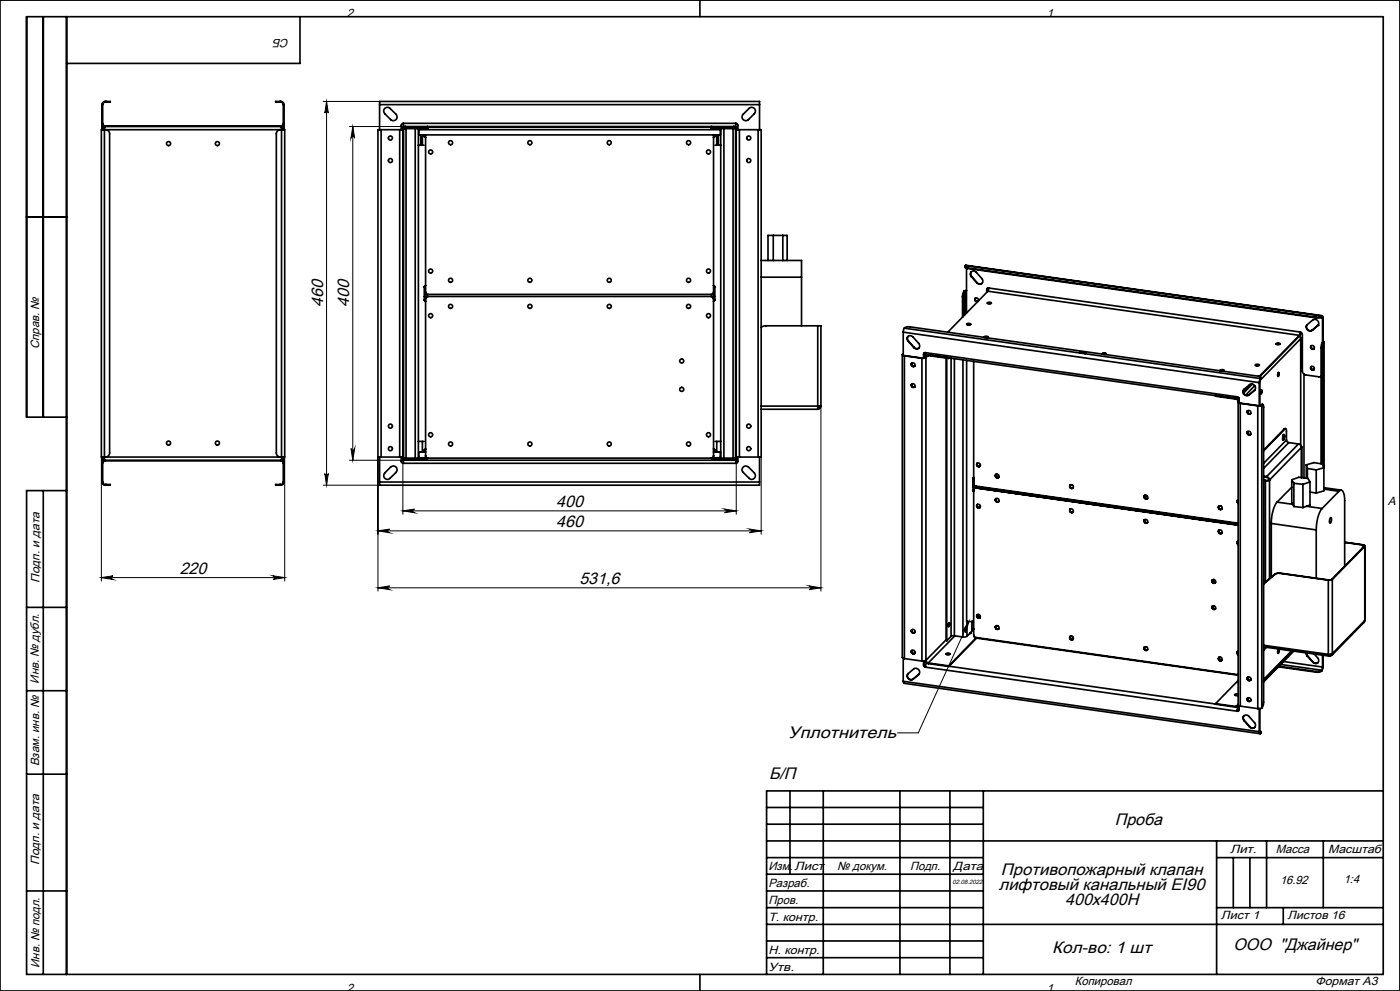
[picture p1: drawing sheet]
<svg xmlns="http://www.w3.org/2000/svg" width="420mm" height="297mm" viewBox="0 0 420 297" stroke-linecap="round" stroke-linejoin="round" font-family="sans-serif">
<g fill="none" stroke="#000" stroke-width=".3">
<path d="M97 30.4h16.9M98 30.4v115M98 30.4l.5 3.5a.53 .53 0 0 0-.5-.5 .53 .53 0 0 0-.6 .5zM104.8 37.9h16.2M105.8 37.9v100M105.8 37.9l.6 3.5a.55 .55 0 0 0-.5-.5 .55 .55 0 0 0-.6 .5zM30.4 137v37.1M85.4 137v37.1M104.8 137.9h16.2M105.3 134.4a.55 .55 0 0 0 .6 .5 .55 .55 0 0 0 .5-.5l-.6 3.5zM113.4 137v40.2M120.9 137v17.1"/>
<path d="M220.9 137v17.1M228.4 137v23.1M246.3 121.7v55.5M97 145.4h16.9M97.4 141.9a.53 .53 0 0 0 .6 .5 .53 .53 0 0 0 .5-.5l-.5 3.5zM113.4 159.1h115M113.4 159.1l3.5-.5a.55 .55 0 0 0-.5 .5 .55 .55 0 0 0 .5 .6zM120.9 153.1h100M120.9 153.1l3.5-.5a.55 .55 0 0 0-.5 .5 .55 .55 0 0 0 .5 .6zM217.4 152.6l3.5 .5-3.5 .6a.55 .55 0 0 0 .5-.6 .55 .55 0 0 0-.5-.5zM224.9 158.6l3.5 .5-3.5 .6a.55 .55 0 0 0 .5-.6 .55 .55 0 0 0-.5-.5zM30.4 173.1h55"/>
<path d="M30.4 173.1l3.5-.5a.55 .55 0 0 0-.5 .5 .55 .55 0 0 0 .5 .6zM81.9 172.6l3.5 .5-3.5 .6a.55 .55 0 0 0 .5-.6 .55 .55 0 0 0-.5-.5zM113.4 176.2h132.9M113.4 176.2l3.5-.6a.55 .55 0 0 0-.5 .6 .55 .55 0 0 0 .5 .5zM242.8 175.6l3.5 .6-3.5 .5a.55 .55 0 0 0 .5-.5 .55 .55 0 0 0-.5-.6zM290.7 186.3l-1 3.4a.55 .55 0 0 0-.3-.7 .55 .55 0 0 0-.7 .2zM290.7 186.3l-15.2 33.3h-6.3"/>
</g>
<g fill="none" stroke="#000" stroke-width=".5">
<path d="M0 0h420v297h-420zM13 5v120M20 5v287M90 5v14h-70M210 0v5M30.6 31.4h.2M30.6 31.4v7.5M30.8 37l.1 .4 .6 .3M30.8 37.5l.4 .3 .3 .1v-.2M30.8 31.4v7.5M31.3 38.9h-.9v98.1h.9M31.3 38.9v-1h53.2v1"/>
<path d="M31.3 38.9h53.2M31.3 38.9v98.1M31.5 30.6l-.5 .2-.2 .6M31.5 30.4a.96 .96 0 0 0-.9 1M31.5 30.4v.2M31.5 30.4h.4M31.5 30.6h.4M31.5 37.7h52.7M31.6 38.9a1.21 1.21 0 0 1 1.3 1.2v95.6a1.26 1.26 0 0 1-1.3 1.3M31.9 30.4h1.2v.2h-1.2M31.9 30.4v.2M84 30.4h-1.3v.2h1.3"/>
<path d="M84 30.4h.2M84 30.6h.2M84 30.4v.2M84.1 38.9a1.21 1.21 0 0 0-1.2 1.2v95.6a1.26 1.26 0 0 0 1.2 1.3M84.2 30.4a.96 .96 0 0 1 1 1M84.2 30.6l.7 .3 .1 .5M84.2 30.4v.2M84.5 38.9h.9v98.1h-.9M84.5 38.9v98.1M85 37l-.3 .6-.5 .1M85 37.5l-.4 .3-.4 .1v-.2M85 31.4h.2"/>
<path d="M85 31.4v7.5M85.2 31.4v7.5M113.9 31.4v-1h114v1M113.9 31.4h114M113.9 31.4v7.5M114.3 38.9h-.9v98.1h.9M114.3 38.9h5.6M114.3 38.9v98.1M115.3 32.6l.6-.4h.6l2.3 2.1a1.14 1.14 0 0 1 0 1.6 1.14 1.14 0 0 1-1.6-.1l-1.9-2-.2-.6zM119.9 38.9h1M119.9 38.9v98.1M120.9 38.9v98.1"/>
<path d="M120.9 38.6h.2M121 37l-.6 .5v1.4M121 37v.9h99.7v-.9M121 37h99.7M121.1 38.6h.7M121.1 38.6v98.7M121.6 38.1l-.5 .2-.2 .6M121.6 38.1v-.2a.9 .9 0 0 0-.9 1M121.8 38.6h2.8M121.8 38.6v98.7M124.6 38.6h.9v98.7h-.9M124.6 38.6v98.7"/>
<path d="M125.6 38.4v.5M125.6 38.9h90.5M125.6 38.9v1.5h90.5v-1.5M127.7 38.1v.1M128.2 37.9v.2h-6.6M128.4 38.1v.3h-2.8M128.4 38.1h85M128.4 38.2l-2.8 .2M128.4 37.9v.2M213.4 38.1v.3h2.7M213.4 38.2l2.7 .2M213.4 37.9v.2"/>
<path d="M213.6 37.9v.2h6.5M214.1 38.1v.1M216.1 38.4v.5M217.2 38.6h-1v98.7h1M217.2 38.6h2.7M217.2 38.6v98.7M219.9 38.6h.8M219.9 38.6v98.7M220.1 38.1l.6 .2 .2 .6M220.1 38.1v-.2a.96 .96 0 0 1 1 1M220.7 38.6h.1M220.7 38.6v98.7"/>
<path d="M220.7 37l.7 .5v1.4M220.9 38.9h.9M220.9 38.9v98.1M221.8 38.9h5.6M221.8 38.9v98.1M223 34.3l1.7-1.8a1.12 1.12 0 0 1 1.6 0 1.12 1.12 0 0 1 0 1.6l-1.8 1.7a1.12 1.12 0 0 1-1.6 0 1.12 1.12 0 0 1 .1-1.5zM227.4 38.9h1v98.1h-1M227.4 38.9v98.1M227.9 31.4v7.5M125.5 43.5h1.7M126.2 40.4v1.8M126.2 42.2v1.3"/>
<path d="M126.2 42.2h.5M126.7 40.5h.1M126.7 40.4v3.1M126.8 40.5l.9 .7zM127.7 40.4v47.2l.6 .6 85.4-.1 .4-.5v-47.2M214.5 40.8l.4-.3-.8 .7zM214.6 43.5h1.6M214.9 40.5h.1M215 40.4v3.1M215 42.2h.5M215.5 40.4v1.8M215.5 42.2v1.3"/>
<path d="M8 65h12M228.4 78.1h12.1v5M230.4 78.1v-7.5h5.7v7.5M232 70.6v7.5M234.8 70.6v7.5M289.5 79.8l.1 .4 .7 .3M289.7 79.6a.4 .4 0 0 0-.1 .5 .4 .4 0 0 0 .5 .2h.2M289.7 79.6l107 15M289.7 79.6l106.8 15.1M127.2 85.9l.5-.4-.5 .5 .1 3.9 .4 .4M127.2 89.9l.5 .4M127.3 88.9h.4"/>
<path d="M127.7 87.5v1.4M127.7 89.4v.2M127.7 88.2v.2M127.7 88.9v.5M127.7 89.6v47M127.7 88.9h86.4M127.7 89.4h.1M128.4 88.9l-.4 .1-.3 .6M213.3 88.9l.7 .3 .1 .4M214 89.4h.1M214.1 88.9h.4M214.1 85.5l.5 .4"/>
<path d="M214.1 85.5l.4 .5M214.1 85.5l.4 .4v4l-.4 .4M214.1 87.5v1.4M214.1 89.4v.2M214.1 88.2v.2M214.1 88.9v.5M214.1 89.6v47M214.5 89.9l-.4 .4M214.6 89.9l-.5 .4M228.4 83.1h12.1M240.5 83.1v14.5M245.3 97.6h-15.7l-1.2 .5"/>
<path d="M245.3 97.6h1v24.1M245.3 97.6v24.1M271 99.6l106.8 15.1M271 99.6v6.9M271.3 98.4l-.3 1.2M271.3 98.4l.4-.3 1.1-.2 104.7 14.8a.53 .53 0 0 1 .6 .1 .53 .53 0 0 1 .1 .5M271.3 98.4l106.8 15M288.7 89h.2M288.7 89v6M288.9 89v5.9M289.2 87.3l-.5 1.7M289.2 87.3l.1 .1"/>
<path d="M289.3 87.2l.2 .1M289.3 87.2l-.1 .1M289.3 87.4l-.4 1.6M289.5 87.3l-.2 .1M289.5 87.3v7M289.9 87.1l-.4 .2M289.9 87l-.6 .2M289.9 80.4v13.4M290 97a.82 .82 0 0 1 1.2 .2 .77 .77 0 0 1-1.2-.2zM290.1 97.2h1.1M290.2 97.3h.8M290.3 80.3l104.5 14.8"/>
<path d="M290.3 80.3v.2M290.3 80.5l104.5 14.7M291.4 82.9a1 1 0 0 1 0-1.5 1 1 0 0 1 1.5 .2l1.7 1.9a1 1 0 0 1-.1 1.5 1 1 0 0 1-1.4-.2M291.4 81.5l-.2 .8 .3 .5M291.4 82.9l1.7 1.9M291.5 82.8l-.1 .1M291.5 82.8l1.6 1.9M292.6 89.4a.63 .63 0 0 0 0 .7 .63 .63 0 0 0 .8 .2 .63 .63 0 0 1-.8-.2 .63 .63 0 0 1 0-.7zM292.6 89.4a.63 .63 0 0 0 .1 .7 .63 .63 0 0 0 .7 .1M293.1 84.7l.9 .4 .6-.2M293.1 84.7v.1M293.5 90.2a.61 .61 0 0 0-.4-.9 .61 .61 0 0 0-.7 .7 .61 .61 0 0 0 .9 .4"/>
<path d="M296 86.8v.8M296.1 86.7l-.1 .1M296.1 86.7v.8M296.2 86.4l-.1 .3M296.2 90.7a.78 .78 0 0 1 1.2 .2 .81 .81 0 0 1-1.2-.2zM296.3 90.9h1.1M296.4 87.3l93.5 13.2M296.4 87.3l-12.1 12.3M296.4 91h.8M296.6 86.3l-.4 .1-.2 .4M296.6 86.3l-.2 1M296.6 86.3l93.5 13.2"/>
<path d="M390.1 99.5l.4 .3 .2 .4v10.9a1.33 1.33 0 0 0 1.2 1.3l4 .6 .4-.2M390.1 99.5l-.2 1M390.2 99.6l-.3 1.1M392.1 97.3a1.14 1.14 0 0 0 .1 1.5 1.14 1.14 0 0 0 1.5 .2M392.1 97.3l1.7-1.4a1.14 1.14 0 0 1 1.5 .2 1.14 1.14 0 0 1 0 1.5l.1-.1M392.1 97.3a1.14 1.14 0 0 0 .2 1.5 1.14 1.14 0 0 0 1.4 .1v.1M394.8 95.1v.1M395.4 97.5h.1M395.4 97.5l-1.7 1.5M396 95.2l.8 .1M396.4 94.8l-.6 .3h-1M396.4 95l-.6 .2h-1"/>
<path d="M396.4 94.8v.2M396.5 94.7h.3v.5M396.5 94.9l.3 .4M396.5 94.7l-.1 .1M396.5 94.7v.2M396.5 94.9l-.1 .1M396.8 95.3v7.2M396.8 95.2v6.9l.3 .4M396.8 95.2v.1M270.7 106.3v90.8l.6 .3M270.8 106.2v.2l.5 .2M270.8 106.2h.2"/>
<path d="M270.9 106.1l-.1 .1M270.9 106.1h.1M270.9 106.4v-.2l.1 .2M271 106l-.1 .1M271.3 106.6l5.3 .8M271.3 106.6v90.8M272.4 100.8l-.2 .5 .3 .9M272.5 102.3a.98 .98 0 0 1 0-1.5 .98 .98 0 0 1 1.4 .2l1.7 1.9a.98 .98 0 0 1 0 1.5 .98 .98 0 0 1-1.5-.3M272.5 102.3l1.6 1.8M272.5 102.2v.1M272.5 102.2l1.7 1.9M273.5 108.9a.63 .63 0 0 0 .2 .7 .63 .63 0 0 0 .7 .1h-.6l-.3-.3z"/>
<path d="M273.5 115.1a.63 .63 0 0 0 .2 .8 .63 .63 0 0 0 .7 .1 .63 .63 0 0 1-.7-.1 .63 .63 0 0 1-.2-.8zM273.6 108.8a.66 .66 0 0 0 .1 .8 .66 .66 0 0 0 .8 .1M273.6 115.1a.66 .66 0 0 0 .1 .7 .66 .66 0 0 0 .8 .1M274.2 104.1l.8 .4 .7-.2M274.2 104.1h-.1M276.6 107.4v90.7M277.1 106.2v1.1M277.1 106.1v1.2l.5-.2M277.1 106.1v.1M277.2 105.8l-.1 .3M277.6 107.1l.2 .1M277.6 105.7l-.5 .2v.3"/>
<path d="M277.6 105.7l.2 .6 93.5 13.2M277.6 105.7l93.5 13.2M277.8 107.2l-1.2 .2M277.8 107.2v90.7M278.1 106.3l-.3 .3M278.4 106.6l-.6 .6M278.5 106.4a.7 .7 0 0 0-.9 .7M278.5 106.6l-.5 .1-.2 .5M278.5 106.4h.1M278.5 106.4l6.1 .8M278.5 106.6l6.1 .8M278.5 106.4v.2"/>
<path d="M283.8 107.3v84.4l-6 6.2M284 107.3v84.7M284.6 107.2h.1M284.6 107.2v.2M284.8 107.3l-.2 .1M285.3 107.3v83.4M286.3 107.5v83M288.9 107.8v83.1M290 108v78.2h1.7M292.1 108.3v36.6l.5 .7 78.8 11.2M295.6 101.1l.6 .1M296.4 101.1h-1.1a.64 .64 0 0 1 1.1 0l-.3 .1"/>
<path d="M324.1 105.6l1.4 .2M324.1 105.6l1.5 .3M324.1 105.6v.1M324.7 105.7l-.6-.2 .7 .2M324.7 105.7l.6-.2 .3 .2M324.7 105.6v.1M324.8 105.7a.62 .62 0 0 1 1 .1l-.2 .1M324.8 105.7h.1M325.5 105.8v.1M325.6 105.7l-.1 .1M325.6 105.7v.2M325.6 105.7l.2 .1"/>
<path d="M330.7 106.1h1.1M331 106.1l.6 .1M331.8 106.1a.64 .64 0 0 0-1.1 0M331.8 106.1l-.4 .1M364.7 118.6h.1M364.7 118.6l6.1 .8M364.7 118.6v.1l6.1 .9M366 111.1h1.2M366.4 111.2h.6M367.2 111.1a.64 .64 0 0 0-1.1 0M367.2 111.1l-.4 .1M370.8 119.4a1.04 1.04 0 0 1 .9 1"/>
<path d="M370.8 119.6l.6 .4 .1 .4M370.8 119.4h.1M370.8 119.4v.2M371.1 118.9l.6 .5v1.4M371.1 118.9l.1 .5h.3M371.2 118.9l.3 .4M371.3 119.2l.2 .1M371.5 119.3v.1M371.6 119.2l-.1 .1M371.7 119.3l-.2 .1M373.2 116.7a1.15 1.15 0 0 0 .1 1.5 1.15 1.15 0 0 0 1.5 .1l-.1 .1M373.2 116.7a1.14 1.14 0 0 0 0 1.5 1.14 1.14 0 0 0 1.5 .2"/>
<path d="M373.2 116.7l1.7-1.4a1.14 1.14 0 0 1 1.4 .2 1.14 1.14 0 0 1 0 1.5l.1-.1M375.6 115.1l-2.6 2.6M375.7 115.1l-2.6 2.7M376.4 116.9l-1.7 1.5M376.4 115.6l-2.7 2.8M376.6 109.3a.78 .78 0 0 1 1.2 .2 .81 .81 0 0 1-1.2-.2zM376.7 109.5h1.1M376.8 109.6h.8M376.9 109.6h.1M377.1 109.5l-.1 .1M377.8 114.7l.1 6.9 .5-.2M377.9 114.6l-.1 .1"/>
<path d="M377.9 114.6v7M378.1 113.4l-.3 1.3M378.1 113.6l-.2 1M378.1 113.4v.2M378.2 117.3v.3M378.2 113.3l-.1 .1M378.2 113.3v.2M378.2 113.5l-.1 .1M378.3 113.2l-.1 .3M378.4 116.9l-.2 1.1zM378.4 116.9a.71 .71 0 0 1-.2 1.1zM382.8 103a.78 .78 0 0 1 1.2 .1 .78 .78 0 0 1-1.2-.1z"/>
<path d="M382.9 103.1h1.1M383 103.2h.8M383.4 112l-.1 .4M383.5 111.7l-.2 1M383.5 111.7a.71 .71 0 0 1-.1 1.1zM389.8 100.7l.4 .8M389.9 100.5l-12.1 12.3M389.9 100.5v.2M389.9 100.7l-12 12.2M390.2 101.5l-12.2 12.5M390.2 101.5v32M390.7 101.3l-.5 .2"/>
<path d="M390.7 101.3l-.5 .1M391.2 112.1v31.1M393.3 109.9a.65 .65 0 0 0 .2 .7 .65 .65 0 0 0 .7 .1 .61 .61 0 0 1-.8 0 .61 .61 0 0 1-.1-.8zM393.4 103.6a.63 .63 0 0 0 .1 .7 .63 .63 0 0 0 .7 .2 .61 .61 0 0 1-.8-.1 .61 .61 0 0 1-.1-.8M396.3 104.2h.2M396.3 104.2v34.8M396.5 104.2v34.8M396.8 102.6l-.5 1.6M396.8 102.6h.1M396.8 102.2l.1 .3M396.9 102.5h.2M396.9 102.5l-.1 .1"/>
<path d="M396.9 102.6l-.4 1.6M397.1 102.5l-.2 .1M397.1 102.5v37.3M397.1 102.4v37.6M20 125h-12v-120h407v287h-407v-145h12M30.6 137v7.5M30.8 137v7.5M31.3 137v.9h53.2v-.9M31.3 137h53.2M31.5 138.1l-.5 .2-.2 .5M31.5 138.1l-.1-.2-.6 .4M31.5 138.1h52.7"/>
<path d="M84.2 138.1l.2-.2 .6 .4M84.2 138.1l.6 .2 .2 .5M85 137v7.5M85.2 137v7.5M113.9 137v7.5M114.3 137h5.6M119.9 137h1M120.4 137v1.5l.6 .3M120.7 137a.9 .9 0 0 0 .9 .9v-.2M120.9 137l.2 .5 .5 .2M120.9 137.3h.2M121 138.8v-.9h99.7v.9"/>
<path d="M121 138.8h99.7M121.1 137.3h.7M121.6 137.7h6.6v.2M121.8 137.3h2.8M125.5 132.3h1.7M125.6 137v.6h2.1M125.6 135.4h2.1M125.6 135.4v.1M126.7 132.3l.1 3M126.8 135.3l.9-.7zM127.7 136.6v1.1M127.7 135.5h-2.1v1.7h2.1"/>
<path d="M127.7 136.6l.2 .5 .5 .2h84.9l.6-.2 .2-.5M214.1 136.6v1.1M214.1 135.5h2v1.7h-2M214.1 134.6l.8 .7zM214.1 135.4h2M214.6 132.3h1.6M215 132.3l-.1 3M216.1 137v.6h-2M216.1 135.4v.1M217.2 137.3h2.7M219.9 137.3h.8M220.1 137.7h-6.5v.2"/>
<path d="M220.7 137.3h.1M220.9 137h.9M220.9 137l-.2 .5-.6 .2M221.1 137a.96 .96 0 0 1-1 .9v-.2M221.4 137l-.1 1.5-.6 .3M221.8 137h5.6M223.1 139.9l.6-.2 .6 .1 2 1.9a1.12 1.12 0 0 1 0 1.6 1.12 1.12 0 0 1-1.6 0l-2-2-.1-.6zM227.9 137v7.5M228.4 121.7h16.9M228.4 122.7h16.9M245.3 121.7h1M245.3 121.7v1"/>
<path d="M246.1 121.7l-.1 .4-.7 .3M246.3 121.7a.96 .96 0 0 1-1 1M293.2 138.8a.63 .63 0 0 0 0 .8 .63 .63 0 0 0 .8 .1 .63 .63 0 0 1-.8-.1 .63 .63 0 0 1 0-.8zM293.2 138.8a.61 .61 0 0 0 .1 .8 .61 .61 0 0 0 .7 .1M294.1 139.2v.4M371.4 120.5v90.8l.7 .3M371.5 120.4v.3l.6 .2M371.5 120.4h.2M371.7 120.4v.2M371.7 120.4h.1M372.1 120.9l5.2 .7M372.1 120.9v90.7"/>
<path d="M374.2 129.4v.5l.3 .3h.7a.63 .63 0 0 1-.8-.1 .63 .63 0 0 1-.1-.7zM374.3 123.1a.63 .63 0 0 0 .1 .8 .63 .63 0 0 0 .8 .1 .63 .63 0 0 1-.8-.1 .63 .63 0 0 1-.1-.8zM374.3 123.1a.66 .66 0 0 0 .2 .7 .66 .66 0 0 0 .7 .1M374.3 129.3a.66 .66 0 0 0 .2 .7 .66 .66 0 0 0 .7 .2M377.3 121.6v90.8M378.4 121.4h.1M378.5 121.3l-.1 .1M378.5 121.3h.1M378.5 121.4l-1.2 .2M378.5 121.4v90.8M378.6 121.3h.4l.1 .7v88.4l-.1 .8-.5 1M378.6 121.3l-.1 .1"/>
<path d="M378.8 121.2l-.3 .1M385 130.5l-.2 1.2M385.1 130.2v1l-.2 .7 .3-1-.1-.6M385.1 130.2a1.18 1.18 0 0 1-.2 1.7l-.1-.9zM385.3 128.5h.2M385.3 128.5l-6.2 6.4M385.5 128.5a.44 .44 0 0 1 .5 .3 .44 .44 0 0 1-.1 .5v2.6M385.5 128.5l-6.4 6.6M385.7 128.5h-.4M385.9 131.9l.1 .4 .6 .3M385.9 131.9l-6.8 6.9M386.6 132.6l2.9 .5"/>
<path d="M386.6 132.6l-7.5 7.8M389.5 133.1a1.12 1.12 0 0 1 1 1M389.5 133.1l-9.5 9.7M390.4 133.8l.1 .3M390.5 134.1l-9.6 9.8M390.5 134.1v9M390.5 133.9v9.3M391.9 139.3l.3 1.1M391.9 139.3l2.3-.7 2.6 .5 .4 1.1M391.9 139.3v4M13 147v145M30.6 144.5a.96 .96 0 0 0 .9 .9"/>
<path d="M30.6 144.5h.2M30.8 144.5l.2 .5 .5 .2M31.5 145.2v.2M31.5 145.2h.4M31.5 145.4h.4M31.9 145.2h1.2v.2h-1.2M31.9 145.2v.2M84 145.2h-1.3v.2h1.3M84 145.2v.2M84 145.2h.2M84 145.4h.2M84.2 145.2v.2"/>
<path d="M85 144.5l-.3 .6-.5 .1M85 144.5h.2M85.2 144.5a.96 .96 0 0 1-1 .9M113.9 144.5v.9h114v-.9M113.9 144.5h114M115.4 141.7l1.8-1.7a1.14 1.14 0 0 1 1.6 0 1.14 1.14 0 0 1 0 1.6l-1.8 1.7a1.12 1.12 0 0 1-1.6 0 1.12 1.12 0 0 1 0-1.6zM291.8 143.3l.3-.2-.2 .2M291.8 147l.3 .4M291.9 146.9l.2 .3M292 143.2v3.8M292.1 143.1v4M292.2 146.1l79.2 11.2-78.5-11.1"/>
<path d="M292.2 146.6h.1M292.2 146.1v.5M292.3 145.4l.2 .4M292.3 145.6l-.2 .3M292.4 145.8l-.3 .3M292.5 145.8l78.9 11.2M292.5 145.8l-.3 .3M292.8 146.3l-.5 .1-.2 .5v43.4l.3 .6 79 11.3M292.8 146.3l78.6 11.1M292.9 146.2l-.6 .2M292.9 146.2l-.1 .1M293.2 151.2a.61 .61 0 0 0 0 .8 .61 .61 0 0 0 .8 .1 .61 .61 0 0 1-.8-.1 .61 .61 0 0 1 0-.8z"/>
<path d="M293.2 151.2a.62 .62 0 0 0 .1 .7 .62 .62 0 0 0 .7 .1M294.1 151.6v.3M298.7 142.2a.63 .63 0 0 0 .2 .8 .63 .63 0 0 0 .7 .1 .63 .63 0 0 1-.7-.1 .63 .63 0 0 1-.2-.8zM298.7 149.5a.63 .63 0 0 0 .1 .7 .63 .63 0 0 0 .8 .1 .63 .63 0 0 1-.8-.1 .63 .63 0 0 1-.1-.7zM298.8 142.2a.66 .66 0 0 0 .1 .7 .66 .66 0 0 0 .7 .1M298.8 149.4a.65 .65 0 0 0 .1 .8 .65 .65 0 0 0 .7 .1M298.8 142.2l.7 .1M321.1 145.4a.61 .61 0 0 0 0 .8 .61 .61 0 0 0 .8 0 .61 .61 0 0 1-.8 0 .61 .61 0 0 1 0-.8zM321.1 152.6a.61 .61 0 0 0 0 .8 .61 .61 0 0 0 .8 .1 .61 .61 0 0 1-.8-.1 .61 .61 0 0 1 0-.8zM321.1 145.3a.62 .62 0 0 0 .1 .8 .62 .62 0 0 0 .7 .1M321.1 152.6a.62 .62 0 0 0 .1 .7 .62 .62 0 0 0 .7 .1M321.1 145.3l.7 .1"/>
<path d="M343.4 148.5a.65 .65 0 0 0 .1 .8 .65 .65 0 0 0 .7 .1 .65 .65 0 0 1-.7-.1 .65 .65 0 0 1-.1-.8zM343.4 155.8a.63 .63 0 0 0 .1 .7 .63 .63 0 0 0 .7 .1 .63 .63 0 0 1-.7-.1 .63 .63 0 0 1-.1-.7zM343.4 155.7a.65 .65 0 0 0 .1 .8 .65 .65 0 0 0 .7 .1M344.1 148.6l-.7-.1a.62 .62 0 0 0 .1 .7 .62 .62 0 0 0 .7 .1M365.7 151.7a.63 .63 0 0 0 .1 .8 .63 .63 0 0 0 .7 0 .63 .63 0 0 1-.7 0 .63 .63 0 0 1-.1-.8zM365.7 158.9a.63 .63 0 0 0 .1 .8 .63 .63 0 0 0 .7 .1 .63 .63 0 0 1-.7-.1 .63 .63 0 0 1-.1-.8zM365.7 151.7a.65 .65 0 0 0 .1 .7 .65 .65 0 0 0 .8 .1M365.7 158.9a.65 .65 0 0 0 .1 .7 .65 .65 0 0 0 .8 .1M365.8 151.6l.6 .1M371.3 149.9l-.1 .6 .2 .3-.2-.3zM371.3 149.9l.1 .7M371.4 149.8l-.3 .5 .3 .6"/>
<path d="M379.1 144l.5 .1M379.1 143.9l.6 .1M379.1 142.7l.9 .1M379.1 142.9l.9 .1M379.6 144.1v30.4M379.7 144l-.1 .1M380 142.8l.6 .4 .3 .7M380 143l.5 .3 .1 .5M380 142.8v.2M380.6 143.8l-.9 .2M380.6 143.8l.3 .1M380.9 143.9l-1.3 .2"/>
<path d="M380.9 143.9v29.6M381.4 156.9l13.5 1.9M381.4 156.9v16.1M383.1 150.5a10.8 10.8 0 0 0-1.7 6.4M383.1 150.5l4.7 .6M387.5 143.8l.7 1M387.5 143.8l2.1-.8 2.8 .4 .6 1M387.5 143.8v6.9l.3 .4M387.5 146l-4.4 4.5M387.8 151.1l.4 .7M388.2 144.8l2.7 .4M388.2 144.8v7"/>
<path d="M388.2 151.8l2.7 .3M390.9 145.2v6.9M391.9 151.7l4.7 .7M391.9 151.7l-1 .4M392.2 140.4l2.7 .4M392.2 140.4v2.9M393 144.4l-2.1 .8M393 144.4v7l-1.1 .3M393 147.5l1.9 .3M394.9 140.8v7M394.9 158.8v14.5M396.6 152.4a10.4 10.4 0 0 0-1.7 6.4"/>
<path d="M397.2 140.2v6.9l-2.3 .7M397.2 146.2l5.2 .7M397.2 140.2l-2.3 .6M397.2 146.6l4.5 .6M399.2 155.1a1.16 1.16 0 0 1-.2 1.7 1.7 1.7 0 0 1 .2-1.7zM401.7 147.2l.7-.3a3.3 3.3 0 0 1 1 3.2v19.5M401.7 147.2l-5.1 5.2M363.7 173.8a.64 .64 0 0 0 .1 .7 .64 .64 0 0 0 .8 .2 .64 .64 0 0 1-.8-.2 .64 .64 0 0 1-.1-.7zM363.9 173.7l.1 .6 .7 .2M364.2 173.7v.9M371.3 162.3l-.1 .5 .2 .3-.2-.3zM371.3 162.2l.1 .8"/>
<path d="M371.4 162.2l-.3 .5 .3 .5M382.4 172.2l-3.3 2.8 3.2-2.7M382.4 172.2l-.1 .1M384 171.8l-1 .1-.7 .4M384 171.8l14.5 2.1M384 171.8h-.9l-.7 .4M384 171.8h.1M384 171.8l14.6 2M398.5 173.9v22.2M398.6 173.8l-.1 .1M399.5 173.6l-.9 .2M399.5 173.6l.2 .1"/>
<path d="M399.7 173.7l-1.2 .2M399.7 173.7v22.2M403.4 162.6l5.4 .7M403.4 162.5l5.5 .8M408.8 163.3l.5 .4M408.8 163.3v.8M408.9 163.3a.4 .4 0 0 1 .4 0 .4 .4 0 0 1 .1 .4M408.9 163.3h-.1M409.3 163.7h.1M409.3 163.7l-9.8 9.9M409.4 163.7v22.3M409.4 163.7l-9.7 10"/>
<path d="M409.5 163.6l-.1 22.4M8 182h12M271 197.3v6.9M271.3 197.4l5.3 .7M273.5 188.8v-.1a.63 .63 0 0 0 .2 .8 .63 .63 0 0 0 .7 .1h-.6l-.3-.3zM273.5 195a.63 .63 0 0 0 .2 .7 .63 .63 0 0 0 .7 .1 .63 .63 0 0 1-.7-.1 .63 .63 0 0 1-.2-.7zM273.6 188.7a.66 .66 0 0 0 .1 .7 .66 .66 0 0 0 .8 .1M273.6 194.9a.66 .66 0 0 0 .1 .8 .66 .66 0 0 0 .8 .1M277.1 199.3l.2 .5 .3 .2M277.1 198.1v1.2M277.1 199.2l.5 .6M277.1 198.1v1.1"/>
<path d="M277.1 199.2v.1M277.6 198l.2 .5 .7 .4M277.6 200l93.5 13.1M277.8 197.9l-1.2 .2M277.8 197.9l.2 .5 .5 .3M278 198.7l-.4 1.3M278 198.7l.1 .1M278 198.7h.1M278.5 198.7v.2M278.5 198.7l6.1 .9M278.5 198.9l6.1 .8M283.8 196.1h1.2"/>
<path d="M283.8 195.9a.72 .72 0 0 1 1.2 .2 .72 .72 0 0 1-1.2-.2zM283.9 192h.1M284 196.2h.8M284.5 187v.4M284.6 199.6v.1M284.7 186.7l-.2 1M284.7 186.7a.75 .75 0 0 1-.2 1.1zM284.7 199.7l80 11.3M285.3 190.7l-1.3 1.3M286.3 190.5l-1 .2M286.3 190.5l2.6 .4M286.5 190.6l-8 8.1"/>
<path d="M290.1 190.7l-1.2 .2M290.1 186.2v4.5M291 189.8h.1M291.1 189.7h.1M291.2 189.6v.1M291.2 189.7l-.3 .1M291.6 186.2v2.5M291.6 188.7l.5-.2zM292.1 188.6l-2 2.1M292.3 190.8l.1 .3M292.8 191.2l-8.2 8.4M292.9 191.2l78.5 11.1"/>
<path d="M292.9 191.3l-8.3 8.4M293.2 184.3a.61 .61 0 0 0 0 .7 .61 .61 0 0 0 .8 .1 .61 .61 0 0 1-.8-.1 .61 .61 0 0 1 0-.7zM293.2 184.2a.62 .62 0 0 0 .1 .8 .62 .62 0 0 0 .7 .1M293.6 184.1v1M298.7 187.6a.63 .63 0 0 0 .1 .8 .63 .63 0 0 0 .8 .1 .63 .63 0 0 1-.8-.1 .63 .63 0 0 1-.1-.8zM298.8 187.6a.65 .65 0 0 0 .1 .7 .65 .65 0 0 0 .7 .1M298.8 187.5l.7 .1M321.1 190.7a.63 .63 0 0 0 0 .8 .63 .63 0 0 0 .8 .1 .63 .63 0 0 1-.8-.1 .63 .63 0 0 1 0-.8zM321.1 190.7a.61 .61 0 0 0 .1 .8 .61 .61 0 0 0 .7 .1M321.1 190.7l.7 .1M343.4 193.9a.63 .63 0 0 0 .1 .8 .63 .63 0 0 0 .7 .1 .63 .63 0 0 1-.7-.1 .63 .63 0 0 1-.1-.8zM344.1 194l-.7-.1a.63 .63 0 0 0 .1 .7 .63 .63 0 0 0 .7 .1"/>
<path d="M363.7 181.6a.61 .61 0 0 0 .1 .8 .61 .61 0 0 0 .8 .1 .61 .61 0 0 1-.8-.1 .61 .61 0 0 1-.1-.8zM363.9 181.6l.1 .6 .7 .2M364.2 181.6l-.4 .4M365.7 197.1a.63 .63 0 0 0 .1 .7 .63 .63 0 0 0 .7 .1 .63 .63 0 0 1-.7-.1 .63 .63 0 0 1-.1-.7zM365.7 197a.65 .65 0 0 0 .1 .8 .65 .65 0 0 0 .8 .1M365.8 197l.6 .1M371.3 195.3l-.1 .5 .2 .3-.2-.3zM371.3 195.3l.1 .7M371.4 195.2l-.3 .5 .3 .5M379.1 193.9l19.6 2.7M379.1 193.4l19.4 2.7M379.9 194l-.8 .9"/>
<path d="M383.3 195.3h.1M383.4 195l-.1 .4M383.5 194.7l-.2 1.1zM383.5 194.7a.68 .68 0 0 1-.1 1.1zM383.5 199.8l11.3 1.6M383.6 199.7l11.2 1.6M384.2 199.1l12.3 1.8M385.1 198.3l11.7 1.6M387.5 195l-8.4 8.6M387.8 195.1l-8.7 8.9M387.9 195.1l-8.8 9M388.1 195.2l-9 9.2"/>
<path d="M391.9 195.7l.2 .9M391.9 195.7l.3 .8M392.1 196.6l1.7 1.8M392.2 196.5l-.1 .1M392.2 196.5l1.7 1.9M393.9 198.4l.8 .4 .7-.2M393.9 198.4h-.1M394.3 196l1 1.2a.99 .99 0 0 1 0 1.5 .99 .99 0 0 1-1.5-.3M396.8 199.9l-.3 1M396.8 196.4v3.5M396.8 199.8l-.3 1.2M396.8 196.4v3.4"/>
<path d="M396.8 199.8v.1M398.6 196.1v.4l.3 .1M398.6 196.1l.3 .3M398.7 196.4h.2M398.9 196.4v.2M399.2 196.1l-.3 .3M399.6 196l-.3 .4h-.4M399.7 195.9l-1.2 .2M399.8 195.8a.74 .74 0 0 1-.9 .8M399.8 195.8l-.1 .1M409.4 186.1l-.2 .4-9.6 9.9M409.4 186.1l-9.6 9.7"/>
<path d="M409.4 186v.1M8 207h12M271 204.2l.2 .6 106.8 15.1M271 204.2l106.8 15.1M272.4 201.9a1.14 1.14 0 0 0 .2 1.4 1.14 1.14 0 0 0 1.4 .2M274 203.5h-.1M275.6 202.2a1.13 1.13 0 0 0 0-1.5 1.13 1.13 0 0 0-1.5-.2l-1.6 1.4a1.12 1.12 0 0 0 0 1.5 1.12 1.12 0 0 0 1.4 .1M275.6 202.2l-1.7 1.3M275.7 202.1l-.1 .1M275.7 202.1h.1M275.7 202.1l-1.7 1.4M364.7 210.9v.2l6.1 .8"/>
<path d="M364.7 210.9l6.1 .8M370.6 208.4h.8M370.8 211.7v.2M371.2 213.1h-.1M371.2 211.9h.3M371.4 208.2l-.9 .1M371.4 208.1a.69 .69 0 0 0-.9 .2l.9 .1M371.4 203.9l-6.7 7M371.4 211.1l-.6 .6M371.5 211.7l.2-.2v1.3l-.6 .3M371.5 211.9l-.4 1.2M371.5 212.1l-.3 1"/>
<path d="M371.5 211.3l-.3 .4h-.4M371.5 211.9v.2M371.6 213l-.4 .1M371.7 211.5l-.9 .4M371.7 211.9l-.2 .2M371.7 211.7l-.2 .2M372.1 211.6l5.2 .8M373.2 214.5l-.2 .5 .3 .9M373.2 216a.99 .99 0 0 1 0-1.5 .99 .99 0 0 1 1.5 .2l1.6 1.9a.99 .99 0 0 1 0 1.5 .99 .99 0 0 1-1.4-.3M373.2 216l1.7 1.8M373.3 215.9l-.1 .1M373.3 215.9l1.6 1.9"/>
<path d="M374.3 203a.63 .63 0 0 0 .1 .7 .63 .63 0 0 0 .8 .1 .63 .63 0 0 1-.8-.1 .63 .63 0 0 1-.1-.7zM374.3 209.2a.63 .63 0 0 0 .1 .8 .63 .63 0 0 0 .8 .1 .63 .63 0 0 1-.8-.1 .63 .63 0 0 1-.1-.8zM374.3 202.9a.66 .66 0 0 0 .2 .8 .66 .66 0 0 0 .7 .1M374.3 209.2a.66 .66 0 0 0 .2 .7 .66 .66 0 0 0 .7 .1M374.4 209.2h-.1M374.9 217.8l.8 .4 .7-.3M374.9 217.8h.1M377.8 219.3l.1 .5h.2M377.8 212.4v6.9M377.9 219.2l.1 .4h.1M377.9 219l.4 .2-.1 .3M377.9 212.4v6.8"/>
<path d="M377.9 219.2l-.1 .1M378 219.6h.1M378.1 219.6v.2M378.2 219.5v.2M378.2 219.5l-.1 .1M378.2 219.7l-.1 .1M378.3 219.4l-.1 .3M378.5 212.2l-1.2 .2M394.8 201.3v.1M396.4 201l-1.6 .3M396.4 201.2l-.6 .2h-1M396.4 201v.2"/>
<path d="M396.5 200.9v.1M396.5 200.9l-.1 .1M396.5 201l-.1 .2M8 232h12M237 237v25M247 237v55M270 237v55M285 237v55M295 237v55M415 237h-185v55M230 252h185M230 257h65"/>
<path d="M230 242h65M230 247h65M365 252v40M365 257h50M370 257v15M375 257v15M380 252v20M397 252v20M8 267h12M230 277h185M230 272h65M230 262h65"/>
<path d="M230 267h65M365 272h50M385 272v5M210 292v5M230 282h65M230 287h65"/>
<circle cx="50.6" cy="43" r=".61"/>
<circle cx="65.2" cy="43" r=".6"/>
<circle cx="117.1" cy="48.1" r=".6"/>
<circle cx="117.1" cy="41.4" r=".61"/>
<circle cx="129.2" cy="45.5" r=".6"/>
<circle cx="135.2" cy="42.8" r=".61"/>
<circle cx="159" cy="42.8" r=".61"/>
<circle cx="182.8" cy="42.8" r=".61"/>
<circle cx="206.6" cy="42.8" r=".62"/>
<circle cx="212.5" cy="45.5" r=".6"/>
<circle cx="224.6" cy="48.1" r=".6"/>
<circle cx="224.6" cy="41.4" r=".61"/>
<circle cx="129.2" cy="94.6" r=".61"/>
<circle cx="129.2" cy="81.2" r=".61"/>
<circle cx="135.2" cy="84" r=".62"/>
<circle cx="135.2" cy="91.8" r=".6"/>
<circle cx="159" cy="91.8" r=".6"/>
<circle cx="159" cy="84" r=".61"/>
<circle cx="182.8" cy="91.8" r=".6"/>
<circle cx="182.8" cy="84" r=".61"/>
<circle cx="206.6" cy="91.8" r=".61"/>
<circle cx="206.6" cy="84" r=".62"/>
<circle cx="212.6" cy="81.2" r=".61"/>
<circle cx="212.6" cy="94.6" r=".61"/>
<circle cx="204.5" cy="116.7" r=".61"/>
<circle cx="204.5" cy="108.2" r=".61"/>
<circle cx="273.9" cy="115.6" r=".57"/>
<circle cx="273.9" cy="109.3" r=".57"/>
<circle cx="393.7" cy="110.4" r=".58"/>
<circle cx="393.7" cy="104.2" r=".58"/>
<circle cx="50.6" cy="132.8" r=".62"/>
<circle cx="65.2" cy="132.8" r=".61"/>
<circle cx="117.1" cy="127.7" r=".61"/>
<circle cx="117.1" cy="134.5" r=".6"/>
<circle cx="129.2" cy="130.3" r=".61"/>
<circle cx="135.2" cy="133.1" r=".61"/>
<circle cx="159" cy="133.1" r=".6"/>
<circle cx="182.8" cy="133.1" r=".6"/>
<circle cx="206.6" cy="133.1" r=".61"/>
<circle cx="212.6" cy="130.3" r=".61"/>
<circle cx="224.6" cy="127.7" r=".62"/>
<circle cx="224.6" cy="134.5" r=".61"/>
<circle cx="293.5" cy="139.3" r=".6"/>
<circle cx="374.7" cy="129.8" r=".57"/>
<circle cx="374.7" cy="123.6" r=".57"/>
<circle cx="293.5" cy="151.7" r=".58"/>
<circle cx="299.1" cy="149.9" r=".56"/>
<circle cx="299.1" cy="142.7" r=".58"/>
<circle cx="321.4" cy="153.1" r=".56"/>
<circle cx="321.4" cy="145.8" r=".58"/>
<circle cx="343.7" cy="156.2" r=".58"/>
<circle cx="343.7" cy="149" r=".58"/>
<circle cx="366" cy="159.4" r=".56"/>
<circle cx="366" cy="152.1" r=".58"/>
<circle cx="364.2" cy="174.3" r=".6"/>
<circle cx="274" cy="189.1" r=".58"/>
<circle cx="274" cy="195.4" r=".57"/>
<circle cx="293.5" cy="184.7" r=".58"/>
<circle cx="299.1" cy="188" r=".58"/>
<circle cx="321.4" cy="191.2" r=".6"/>
<circle cx="343.7" cy="194.4" r=".57"/>
<circle cx="364.2" cy="182.1" r=".58"/>
<circle cx="366" cy="197.5" r=".58"/>
<circle cx="374.7" cy="209.6" r=".57"/>
<circle cx="374.7" cy="203.4" r=".57"/>
</g>
<g fill="#000">
<path d="M290.7 186.3l-1 3.4a.55 .55 0 0 0-.3-.7 .55 .55 0 0 0-.7 .2z"/>
<path d="M105.3 134.4a.55 .55 0 0 0 .6 .5 .55 .55 0 0 0 .5-.5l-.6 3.5zM105.8 37.9l.6 3.5a.55 .55 0 0 0-.5-.5 .55 .55 0 0 0-.6 .5zM97.4 141.9a.53 .53 0 0 0 .6 .5 .53 .53 0 0 0 .5-.5l-.5 3.5zM98 30.4l.5 3.5a.53 .53 0 0 0-.5-.5 .53 .53 0 0 0-.6 .5z"/>
<path d="M224.9 158.6l3.5 .5-3.5 .6a.55 .55 0 0 0 .5-.6 .55 .55 0 0 0-.5-.5zM113.4 159.1l3.5-.5a.55 .55 0 0 0-.5 .5 .55 .55 0 0 0 .5 .6zM242.8 175.6l3.5 .6-3.5 .5a.55 .55 0 0 0 .5-.5 .55 .55 0 0 0-.5-.6zM113.4 176.2l3.5-.6a.55 .55 0 0 0-.5 .6 .55 .55 0 0 0 .5 .5z"/>
<path d="M30.4 173.1l3.5-.5a.55 .55 0 0 0-.5 .5 .55 .55 0 0 0 .5 .6zM81.9 172.6l3.5 .5-3.5 .6a.55 .55 0 0 0 .5-.6 .55 .55 0 0 0-.5-.5zM420 159.5v1zM420 159.5v1zM420 176.2v1.1zM420 176.2v1.1zM120.9 153.1l3.5-.5a.55 .55 0 0 0-.5 .5 .55 .55 0 0 0 .5 .6zM217.4 152.6l3.5 .5-3.5 .6a.55 .55 0 0 0 .5-.6 .55 .55 0 0 0-.5-.5z"/>
</g>
<g font-size="5">
<text x="96.9" y="91.9" transform="rotate(-90 96.9 91.9)">460</text>
<text x="104.8" y="91.9" transform="rotate(-90 104.8 91.9)">400</text>
<text x="166.9" y="152">400</text>
<text x="166.9" y="158">460</text>
<text x="53.9" y="172">220</text>
<text x="173.8" y="175.1">531,6</text>
<text x="236.5" y="221.3">Уплотнитель</text>
<text x="230.7" y="233.5">Б/П</text>
<text x="334.4" y="247.2">Проба</text>
<text x="300.3" y="262.1">Противопожарный клапан</text>
<text x="299.7" y="266.7">лифтовый канальный EI90</text>
<text x="319.6" y="271.2">400х400Н</text>
<text x="315.7" y="285.6">Кол-во: 1 шт</text>
<text x="370.1" y="284.6">ООО &quot;Джайнер&quot;</text>
</g>
<g font-size="3.6">
<text x="104" y="5.2">2</text>
<text x="314" y="5.2">1</text>
<text x="86.8" y="11.7" transform="rotate(-180 86.8 11.7)">СБ</text>
<text x="11.7" y="104.5" transform="rotate(-90 11.7 104.5)">Справ. №</text>
<text x="416.4" y="151.2">A</text>
<text x="11.9" y="174.7" transform="rotate(-90 11.9 174.7)">Подп. и дата</text>
<text x="11.7" y="204.9" transform="rotate(-90 11.7 204.9)">Инв. № дубл.</text>
<text x="11.7" y="229.6" transform="rotate(-90 11.7 229.6)">Взам. инв. №</text>
<text x="369" y="255.7">Лит.</text>
<text x="382.8" y="255.7">Масса</text>
<text x="398.4" y="255.8">Масштаб</text>
<text x="11.7" y="259.2" transform="rotate(-90 11.7 259.2)">Подп. и дата</text>
<text x="230.5" y="260.6">Изм.</text>
<text x="238.4" y="260.6">Лист</text>
<text x="251.1" y="260.6">№ докум.</text>
<text x="273" y="260.6">Подп.</text>
<text x="286" y="260.6">Дата</text>
<text x="230.5" y="265.9">Разраб.</text>
<text x="384" y="264.9">16.92</text>
<text x="403.1" y="264.6">1:4</text>
<text x="230.5" y="275.9">Т. контр.</text>
<text x="230.6" y="270.9">Пров.</text>
<text x="366.2" y="275.5">Лист 1</text>
<text x="386.3" y="275.4">Листов 16</text>
<text x="230.6" y="285.9">Н. контр.</text>
<text x="11.9" y="290" transform="rotate(-90 11.9 290)">Инв. № подл.</text>
<text x="230.6" y="290.9">Утв.</text>
<text x="104" y="297.2">2</text>
<text x="314" y="297.2">1</text>
<text x="322.5" y="295.3">Копировал</text>
<text x="394.6" y="295.2">Формат А3</text>
</g>
<text font-size="1.8" x="285.8" y="265">02.08.2022</text>
</svg>
